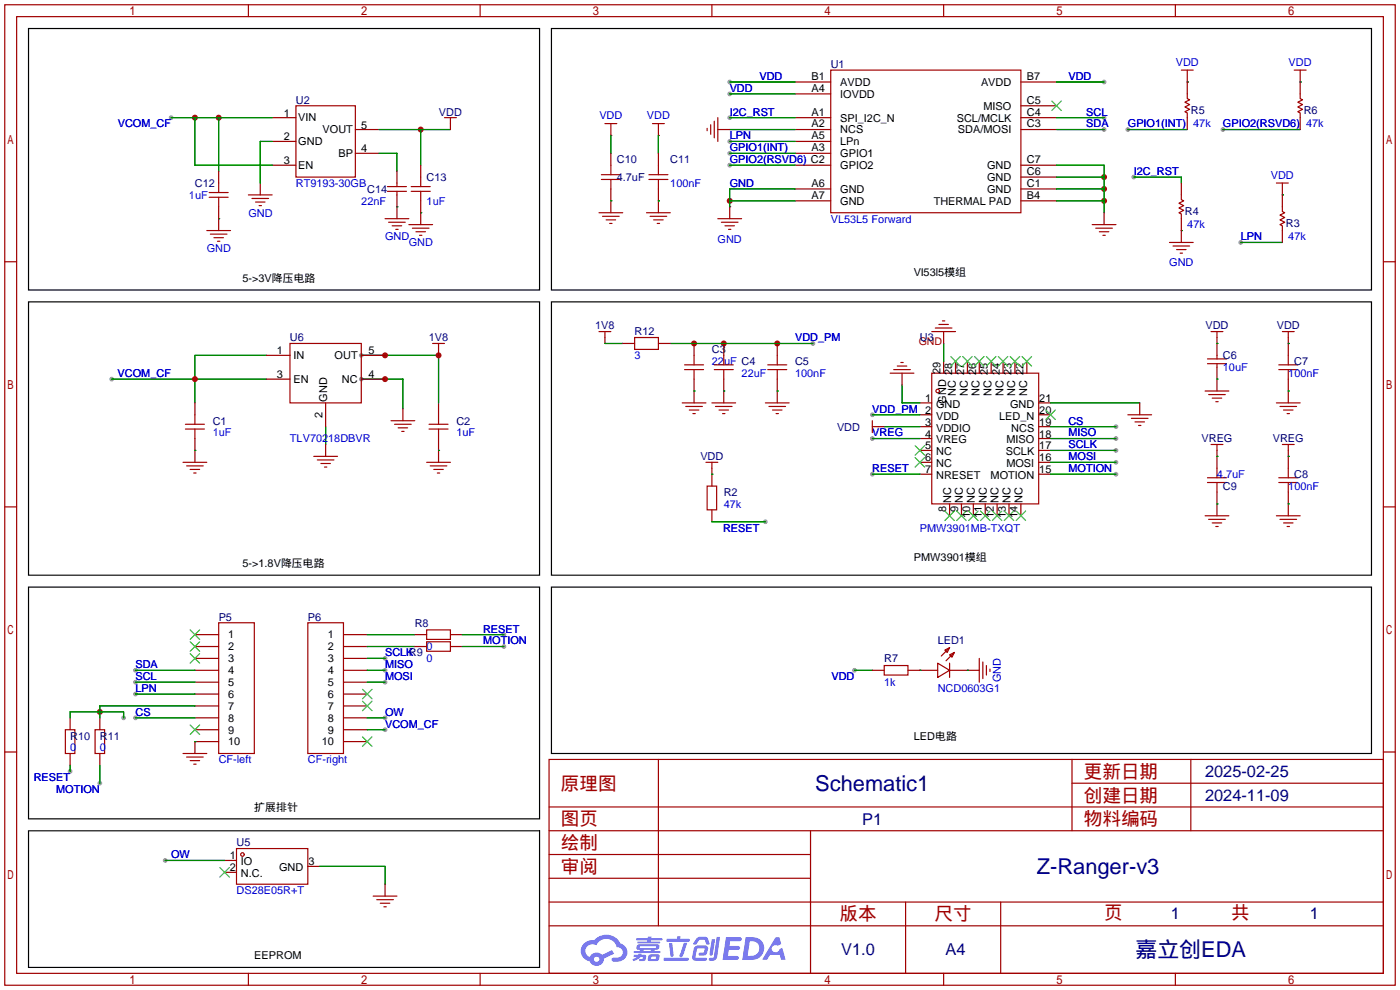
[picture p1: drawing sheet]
<svg xmlns="http://www.w3.org/2000/svg" width="299mm" height="212mm" viewBox="0 0 299 212" stroke-linecap="round" stroke-linejoin="round" font-family="sans-serif">
<g fill="#999">
<circle cx="23.9" cy="81" r=".51"/>
<circle cx="77.2" cy="81" r=".51"/>
<circle cx="77.2" cy="75.9" r=".51"/>
<circle cx="186.4" cy="101.3" r=".51"/>
<circle cx="186.4" cy="93.7" r=".51"/>
<circle cx="238.5" cy="98.8" r=".51"/>
<circle cx="238.5" cy="101.3" r=".51"/>
<circle cx="238.5" cy="96.3" r=".51"/>
<circle cx="238.5" cy="93.7" r=".51"/>
<circle cx="238.5" cy="91.2" r=".51"/>
<circle cx="35.3" cy="183.9" r=".51"/>
<circle cx="236" cy="17.5" r=".51"/>
<circle cx="156" cy="25.1" r=".51"/>
<circle cx="156" cy="35.3" r=".51"/>
<circle cx="156" cy="32.8" r=".51"/>
<circle cx="156" cy="20.1" r=".51"/>
<circle cx="156" cy="30.2" r=".51"/>
<circle cx="236" cy="25.1" r=".51"/>
<circle cx="236" cy="27.7" r=".51"/>
<circle cx="156" cy="17.5" r=".51"/>
<circle cx="261.4" cy="27.7" r=".51"/>
<circle cx="265.2" cy="51.8" r=".51"/>
<circle cx="241" cy="27.7" r=".51"/>
<circle cx="242.3" cy="37.8" r=".51"/>
<circle cx="82.3" cy="156" r=".51"/>
<circle cx="29" cy="145.8" r=".51"/>
<circle cx="29" cy="143.3" r=".51"/>
<circle cx="29" cy="153.4" r=".51"/>
<circle cx="182.6" cy="143.3" r=".51"/>
<circle cx="36.6" cy="25.1" r=".51"/>
<circle cx="82.3" cy="153.4" r=".51"/>
<circle cx="82.3" cy="140.7" r=".51"/>
<circle cx="82.3" cy="143.3" r=".51"/>
<circle cx="82.3" cy="145.8" r=".51"/>
<circle cx="107.7" cy="135.6" r=".51"/>
<circle cx="107.7" cy="138.2" r=".51"/>
<circle cx="15" cy="164.8" r=".51"/>
<circle cx="21.3" cy="167.4" r=".51"/>
<circle cx="163.6" cy="111.5" r=".51"/>
<circle cx="173.7" cy="73.4" r=".51"/>
<circle cx="186.4" cy="88.6" r=".51"/>
<circle cx="26.4" cy="153.4" r=".51"/>
<circle cx="29" cy="148.3" r=".51"/>
</g>
<g fill="none" stroke="#a10000" stroke-width=".25">
<path d="M1 1h297.2v209.6h-297.2zM3.6 3.6h292.1v204.4h-292.1zM53.1 1v2.6M102.6 1v2.6M152.1 1v2.6M201.7 1v2.6M251.2 1v2.6M1 55.9h2.6M295.7 55.9h2.5M1 108.3h2.6M295.7 108.3h2.5M1 160.7h2.6"/>
<path d="M117.3 162.3h178.4v45.7h-178.4zM117.3 177.5h178.4M117.3 172.5h178.4M140.7 162.3v35.6M173.2 177.5v30.5M229.1 162.3v15.2M229.1 167.4h66.6M254.5 162.3v15.2M295.7 160.7h2.5M117.3 182.6h55.9M117.3 197.9h178.4M117.3 192.8h178.4"/>
<path d="M117.3 187.7h55.9M193.5 192.8v15.2M213.9 192.8v15.2M53.1 208v2.6M102.6 208v2.6M152.1 208v2.6M201.7 208v2.6M251.2 208v2.6"/>
</g>
<g fill="#5487ff">
<path d="M155.2 200.3h2.6a.48 .48 0 0 1 .7 .4 .48 .48 0 0 1-.6 .4h-1.8l-.2 1.1h1.9a.43 .43 0 0 1 .4 .4 .43 .43 0 0 1-.5 .4h-1.9l-.2 1.3h1.7a.45 .45 0 0 1 .5 .2 .45 .45 0 0 1-.1 .6h-3.3z"/>
<path d="M165.7 200.3h.9l.4 1.5-.8 .3a.84 .84 0 0 0-1.2 .3 .84 .84 0 0 0 .4 1.1 .84 .84 0 0 0 1.1-.4l.1-.2 .6-.3 .7 2.5h-1l-.2-1h-2.1l-.6 1h-1.1z"/>
<path d="M152.1 200.8h.7l-.5 3.1a.36 .36 0 0 1-.3 .3 .36 .36 0 0 1-.4-.3z"/>
<path d="M153.2 200.2h.7l-.6 4.3a1.13 1.13 0 0 1-1.8 .6l.2-.4h.7l.2-.2z"/>
<path d="M148.9 200.6l.6-.4h1a.77 .77 0 0 1 .9 .5l.3 1-.2 .2h-.5l-.3-.9-.2-.2-1 .1-.7 1-.6-.1-.1-.2z"/>
<path d="M148.4 202.4l.6-.3h1.7a.81 .81 0 0 1 .7 .5 .81 .81 0 0 1-.2 .8 .81 .81 0 0 1-.9 .8h-.7a.32 .32 0 0 1-.3-.3 .32 .32 0 0 1 .4-.3h.7l.2-.9-1.6 .1-.4 1.8 2.2 .1a.32 .32 0 0 1 .3 .4 .32 .32 0 0 1-.4 .2h-2.2l-.5-.3-.1-.5z"/>
<path d="M141.9 204.7h5a.33 .33 0 0 1 .3 .3 .33 .33 0 0 1-.3 .3h-4.9l-.2-.1z"/>
<path d="M146.1 201.5h.8l-.7 2a.98 .98 0 0 1-.7 1.1l-.3-.3z"/>
<path d="M143 201.6h.7l.3 2.5a.34 .34 0 0 1-.3 .4 .34 .34 0 0 1-.4-.3z"/>
<path d="M142.5 200.7h2.1l.3-.6h.6l-.1 .6h1.7a.32 .32 0 0 1 .4 .3 .32 .32 0 0 1-.4 .3h-4.5l-.2-.2z"/>
<path d="M135.5 204.1h.9l.1-.3h.6v.3h.8a.82 .82 0 0 1-.5 1.3h-.8v-.4l.7-.1 .1-.3a.68 .68 0 0 0-1 .4l-1.1 .4-.1-.4 .9-.5h-.7z"/>
<path d="M136 200.5h2.4l.1-.3h.7v.3h2.2l.2 .3-.2 .2h-2.3v.2h1.8l.2 .3-.2 .1h-4.5l-.1-.4h2l.1-.2h-2.3l-.1-.2z"/>
<path d="M159.4 200.3l-.8 4.9h1.7a2.5 2.5 0 0 0 3-2.5 2.5 2.5 0 0 0-3.1-2.4zM160.3 201.1a1.61 1.61 0 0 1 2 1.5 1.61 1.61 0 0 1-1.8 1.7h-.7z"/>
<path d="M136.2 202a.55 .55 0 0 0-.2 .8 .55 .55 0 0 0 .7 .2l.1 .3h-1.3v.3l5.4 .1 .3-.2-.2-.2h-1.2l.2-.3a.7 .7 0 0 0 .8-.3 .7 .7 0 0 0 0-.8l-4.2-.1zM136.8 202.3l3.3-.1 .1 .1-.2 .3h-3.2zM137.5 203h1.7l-.2 .3h-1.4z"/>
<path d="M138.6 204.2a1.05 1.05 0 0 0 0 1.2 2.91 2.91 0 0 0 2.2-.2 .98 .98 0 0 0 0-1.2h-1.6zM139.2 204.5l.9-.1 .1 .4-.2 .2-.8-.1z"/>
<path d="M124.9 201.6a2.23 2.23 0 0 0-.7 2.3 2.23 2.23 0 0 0 1.8 1.6 1.58 1.58 0 0 0 1.8 .9 1.58 1.58 0 0 0 1.3-1.5l2.2-1.1-.5-.7-2.1 1a1.65 1.65 0 0 0-2.7 .4 1.45 1.45 0 0 1-.8-1.9 1.45 1.45 0 0 1 2-.7l.3 .1a2.3 2.3 0 0 1 2.3-1.3 2.3 2.3 0 0 1 2 1.7 1.12 1.12 0 0 1 1.3 1 1.12 1.12 0 0 1-1.1 1.2h-.7a.45 .45 0 0 0-.6 .4 .45 .45 0 0 0 .5 .5 2.21 2.21 0 0 0 2.2-.5 2.21 2.21 0 0 0 .5-2.3 2.13 2.13 0 0 0-1.3-1.1 3.3 3.3 0 0 0-5.6-.7l-1.1 .1zM127 205a.57 .57 0 0 1 1.1 0 .57 .57 0 0 1-1.1 0z"/>
</g>
<g fill="none" stroke="#a10000" stroke-width=".25">
<path d="M199.1 79.8h22.9v27.9h-22.9zM258.1 77.7h4M258.1 76.7h4M260.1 75.9v.8M260.1 77.7v.8M273.3 79h4.1M273.3 78h4.1M275.3 75.9v2.1M275.3 79v2M39.6 91.7h4.1M39.6 90.7h4.1M41.7 88.6v2.1"/>
<path d="M41.7 91.7v2M91.7 91.7h4.1M91.7 90.7h4.1M93.7 88.6v2.1M93.7 91.7v2M151.1 103.9h2.1v5.1h-2.1z"/>
<circle cx="200.4" cy="83.6" r=".38"/>
</g>
<g fill="none" stroke="#870000" stroke-width=".25">
<path d="M201.7 77.2v2.6M204.2 77.2v2.6M206.8 77.2v2.6M209.3 77.2v2.6M211.8 77.2v2.6M214.4 77.2v2.6M216.9 77.2v2.6M219.5 77.2v2.6M260.1 73.4v2.5M260.1 78.5v2.5M275.3 73.4v2.5M41.7 86.1v2.5"/>
<path d="M41.7 93.7v2.6M93.7 86.1v2.5M93.7 93.7v2.6M196.6 86.1h2.5M196.6 88.6h2.5M196.6 91.2h2.5M196.6 93.7h2.5M196.6 96.3h2.5M196.6 98.8h2.5M222 86.1h2.5M222 88.6h2.5M222 91.2h2.5"/>
<path d="M222 93.7h2.5M222 96.3h2.5M222 98.8h2.5M275.3 81v2.6M152.1 101.3v2.6M152.1 109v2.5M196.6 101.3h2.5M202.9 107.7v2.5M205.5 107.7v2.5M208 107.7v2.5M210.6 107.7v2.5M213.1 107.7v2.5"/>
<path d="M215.6 107.7v2.5M218.2 107.7v2.5M222 101.3h2.5"/>
</g>
<g fill="none" stroke="#3c3" stroke-width=".25">
<path d="M203.2 76.2l2 2M205.2 76.2l-2 2M205.7 76.2l2.1 2M207.8 76.2l-2.1 2M208.3 76.2l2 2M210.3 76.2l-2 2M210.8 76.2l2.1 2M212.9 76.2l-2.1 2M213.4 76.2l2 2M215.4 76.2l-2 2M215.9 76.2l2 2M217.9 76.2l-2 2"/>
<path d="M218.4 76.2l2.1 2M220.5 76.2l-2.1 2M195.6 95.2l2 2.1M195.6 97.8l2 2M197.6 95.2l-2 2.1M197.6 97.8l-2 2M223.5 87.6l2.1 2.1M225.6 87.6l-2.1 2.1M201.9 109.2l2.1 2.1M204 109.2l-2.1 2.1M204.5 109.2l2 2.1M206.5 109.2l-2 2.1"/>
<path d="M207 109.2l2 2.1M209 109.2l-2 2.1M209.5 109.2l2.1 2.1M211.6 109.2l-2.1 2.1M212.1 109.2l2 2.1M214.1 109.2l-2 2.1M214.6 109.2l2.1 2.1M216.7 109.2l-2.1 2.1M217.2 109.2l2 2.1M219.2 109.2l-2 2.1"/>
</g>
<path d="M56.9 75.9h-15.2v10.2M77.2 75.9h16.5v10.2M23.9 81h33M69.6 91.2v3.8M77.2 81h8.9v6.4M189 91.2h7.6M186.4 101.3h10.2" fill="none" stroke="#008700" stroke-width=".25"/>
<g fill="#c00">
<circle cx="41.7" cy="81" r=".63"/>
<circle cx="82.3" cy="81" r=".63"/>
<circle cx="93.7" cy="75.9" r=".63"/>
<circle cx="82.3" cy="75.9" r=".63"/>
<circle cx="236" cy="42.9" r=".63"/>
<circle cx="236" cy="40.4" r=".63"/>
<circle cx="236" cy="37.8" r=".63"/>
<circle cx="156" cy="42.9" r=".63"/>
<circle cx="41.7" cy="25.1" r=".63"/>
<circle cx="46.7" cy="25.1" r=".63"/>
<circle cx="89.9" cy="27.7" r=".63"/>
<circle cx="154.7" cy="73.4" r=".63"/>
<circle cx="166.1" cy="73.4" r=".63"/>
<circle cx="148.3" cy="73.4" r=".63"/>
<circle cx="21.3" cy="152.1" r=".63"/>
</g>
<g fill="none" stroke="#008700" stroke-width=".25">
<path d="M156 17.5h13.9M225.8 17.5h10.2M253.7 17.5h.1M277.9 17.5h.1M36.6 25.1h21.6M41.7 25.1v10.2h16.5M46.7 25.1v11.5M58.2 30.2h-2.6v8.9M81 32.8h3.8v3.8M81 27.7h15.3M89.9 27.7v7.6M130.6 29v3.8"/>
<path d="M140.7 29v3.8M156 35.3h13.9M156 25.1h13.9M156 32.8h13.9M156 20.1h13.9M156 27.7h13.9M156 30.2h13.9M225.8 35.3h10.2v10.2M225.8 37.8h10.2M225.8 25.1h10.2M225.8 27.7h10.2M241 27.7h12.7"/>
<path d="M242.3 37.8h10.2v1.3M261.4 27.7h16.5M46.7 46.7h.1M84.8 44.2h.1M89.9 45.5h.1M130.6 42.9h.1M140.7 42.9h.1M156 42.9h13.9M169.9 40.4h-13.9v3.8M225.8 42.9h10.2M225.8 40.4h10.2M252.5 49.3h.1"/>
<path d="M265.2 51.8h8.9M274.1 41.7h.1M129.3 73.4h3.8M143.3 73.4h30.4M201.7 73.4v3.8M260.1 73.4h.1M275.3 73.4h.1M41.7 96.3h.1M93.7 96.3h.1M148.3 83.6h.1M154.7 83.6h.1M166.1 83.6h.1"/>
<path d="M186.4 93.7h10.2M186.4 88.6h10.2M192.8 82.3v3.8h3.8M224.5 93.7h14M224.5 98.8h14M224.5 96.3h14M224.5 91.2h14M224.5 86.1h19.1M260.1 81h.1M260.1 97.5h.1M275.3 83.6h.1M275.3 97.5h.1"/>
<path d="M152.1 101.3h.1M152.1 111.5h11.5M186.4 101.3h10.2M224.5 101.3h14M260.1 107.7h.1M275.3 107.7h.1M78.5 135.6h10.1M78.5 138.2h10.1M98.8 135.6h8.9M98.8 138.2h8.9M15 153.4v-1.3h11.4v1.3M29 145.8h12.7"/>
<path d="M29 143.3h12.7M29 153.4h12.7M29 148.3h12.7M41.7 158.5h.1M41.7 150.9h-20.4v2.5M78.5 156h3.8M78.5 145.8h3.8M78.5 143.3h3.8M78.5 153.4h3.8M78.5 140.7h3.8M182.6 143.3h3.8M196.6 143.3h.1"/>
<path d="M206.8 143.3h.1M15 163.6v1.2M21.3 163.6v3.8M35.3 183.9h12.7M68.3 185.2h14v3.8"/>
</g>
<g fill="none" stroke="#a10000" stroke-width=".25">
<path d="M177.5 15h40.7v30.5h-40.7zM252.5 15h2.5M253.7 15v2.5M276.6 15h2.5M277.9 15v2.5M46.7 39.1v2M63.2 22.6h12.7v15.2h-12.7zM82.8 39.9h4.1M84.8 39.1v.8M87.9 39.9h4M89.9 37.8v2.1M95 25.1h2.5"/>
<path d="M96.3 25.1v1.3M128.5 38.4h4.1M128.5 37.3h4.1M129.3 26.4h2.5M130.6 26.4v2.6M130.6 35.3v2M130.6 38.4v2M138.7 38.4h4M138.7 37.3h4M139.4 26.4h2.6M140.7 26.4v2.6M140.7 35.3v2"/>
<path d="M140.7 38.4v2M151.1 27.4v.5M151.9 26.7v2M152.7 25.9v3.6M153.4 25.1v5.1M253.7 20.1v1l.6 .2-1.1 .5 1.1 .6-1.1 .5 1.1 .5-1.1 .5 .5 .2v1M272.8 39.1h2.5M274.1 39.1v2.6M277.9 20.1v1l.5 .2-1 .5 1 .6-1 .5 1 .5-1 .5 .5 .2v1M44.2 49.3h5.1M44.7 42.2h4.1M44.7 41.1h4.1"/>
<path d="M45 50h3.5M45.7 50.8h2.1M46.5 51.6h.5M46.7 42.2v2M53.1 41.7h5.1M53.8 42.4h3.6M54.6 43.2h2M55.4 43.9h.5M82.3 46.7h5.1M82.8 40.9h4.1M83.1 47.5h3.5M83.8 48.3h2.1"/>
<path d="M84.6 49h.5M84.8 40.9v.8M87.4 48h5.1M87.9 40.9h4M88.1 48.8h3.6M88.9 49.5h2M89.7 50.3h.5M89.9 40.9v2M128 45.5h5.1M128.8 46.2h3.5M129.5 47h2.1M130.3 47.8h.5"/>
<path d="M138.2 45.5h5.1M138.9 46.2h3.6M139.7 47h2M140.5 47.8h.5M153.4 46.7h5.1M154.2 47.5h3.5M154.9 48.3h2.1M155.7 49h.5M156 44.2v2.5M233.4 48h5.1M234.2 48.8h3.5M234.9 49.5h2.1"/>
<path d="M235.7 50.3h.5M249.9 51.8h5.1M250.7 52.6h3.6M251.5 53.3h2M252.2 54.1h.5M252.5 41.7v1l.5 .2-1 .5 1 .5-1 .5 1 .6-1 .5 .5 .2v1M252.5 49.3v2.5M274.1 44.2v1l.5 .3-1 .5 1 .5-1 .5 1 .5-1 .5 .5 .3v1M62 73.4h15.2v12.7h-15.2zM92.5 73.4h2.5M93.7 73.4v1.3M128 70.9h2.6"/>
<path d="M129.3 70.9v1.2M135.6 72.1h5.1v2.6h-5.1zM146.3 79h4.1M146.3 78h4.1M148.3 75.9v2.1M148.3 79v2M152.7 79h4M152.7 78h4M154.7 75.9v2.1M154.7 79v2M164.1 79h4M164.1 78h4"/>
<path d="M166.1 75.9v2.1M166.1 79v2M190.2 79.8h5.1M191 79h3.6M191.8 78.2h2M192.5 77.5h.5M199.1 70.9h5.1M199.9 70.1h3.6M200.7 69.3h2M201.4 68.6h.5M258.8 70.9h2.6M260.1 70.9v1.2"/>
<path d="M274.1 70.9h2.5M275.3 70.9v1.2M39.1 98.8h5.1M39.9 99.6h3.5M67.1 97.5h5M67.8 98.3h3.6M68.6 99.1h2M69.3 99.8h.5M83.6 89.9h5M84.3 90.7h3.6M85.1 91.4h2M85.9 92.2h.5"/>
<path d="M91.2 98.8h5.1M91.9 99.6h3.6M145.8 86.1h5.1M146.6 86.9h3.5M147.3 87.6h2.1M148.1 88.4h.5M150.9 98.8h2.5M152.1 86.1h5.1M152.1 98.8v1.3M152.9 86.9h3.6M153.7 87.6h2M154.4 88.4h.5"/>
<path d="M163.6 86.1h5.1M164.3 86.9h3.6M165.1 87.6h2M165.9 88.4h.5M186.4 89.9v2.6M186.4 91.2h1.3M241 88.6h5.1M241.8 89.4h3.6M242.6 90.2h2M243.3 90.9h.5M257.6 83.6h5M258.3 84.3h3.6"/>
<path d="M258.8 95h2.6M259.1 85.1h2M259.8 85.9h.5M260.1 95v1.3M272.8 86.1h5.1M273.6 86.9h3.5M274.1 95h2.5M274.3 87.6h2.1M275.1 88.4h.5M275.3 95v1.3M40.6 100.3h2.1M41.4 101.1h.5"/>
<path d="M92.7 100.3h2M93.5 101.1h.5M257.6 110.2h5M258.1 103.1h4M258.1 102.1h4M258.3 111h3.6M259.1 111.8h2M259.8 112.5h.5M260.1 100.1v2M260.1 103.1v2.1M272.8 110.2h5.1M273.3 103.1h4.1"/>
<path d="M273.3 102.1h4.1M273.6 111h3.5M274.3 111.8h2.1M275.1 112.5h.5M275.3 100.1v2M275.3 103.1v2.1M46.7 133.1h7.7v27.9h-7.7zM65.8 133.1h7.6v27.9h-7.6zM91.2 134.6h5.1v2.1h-5.1zM91.2 137.2h5.1v2h-5.1zM201.9 138.9l1-.5-.5 1zM202.9 140l1.1-.6-.5 1.1z"/>
<path d="M202.9 138.4l-1.7 1.8M204 139.4l-1.8 1.8M14 156h2v5h-2zM20.3 156h2.1v5h-2.1zM189 142.2h5.1v2.1h-5.1zM200.4 141.7l2.5 1.6-2.5 1.5zM202.9 141.7v3.1M209.3 140.7v5.1M210.1 141.5v3.5M210.8 142.2v2.1M211.6 143v.5M39.1 161h5.1"/>
<path d="M39.9 161.8h3.5M40.6 162.6h2.1M41.4 163.3h.5M50.5 181.4h15.3v7.6h-15.3zM79.8 191.5h5M80.5 192.3h3.6M81.3 193h2M82 193.8h.5"/>
<circle cx="51.8" cy="182.6" r=".38"/>
</g>
<g fill="none" stroke="#870000" stroke-width=".25">
<path d="M169.9 17.5h7.6M218.2 17.5h7.6M253.7 17.5h.1M253.7 17.5v2.6M277.9 17.5h.1M277.9 17.5v2.6M46.7 36.6v2.5M55.6 39.1v2.6M58.2 25.1h5M58.2 30.2h5M58.2 35.3h5M75.9 27.7h5.1"/>
<path d="M75.9 32.8h5.1M84.8 36.6v2.5M89.9 35.3v2.5M96.3 26.4v1.3M130.6 29h.1M130.6 32.8v2.5M140.7 29h.1M140.7 32.8v2.5M153.4 27.7h2.6M169.9 25.1h7.6M169.9 27.7h7.6M169.9 32.8h7.6"/>
<path d="M169.9 20.1h7.6M169.9 30.2h7.6M169.9 35.3h7.6M218.2 25.1h7.6M218.2 27.7h7.6M218.2 35.3h7.6M218.2 22.6h7.6M218.2 37.8h7.6M252.5 39.1v2.6M253.7 25.1v2.6M277.9 25.1v2.6M46.7 44.2v5.1"/>
<path d="M84.8 41.7v5M89.9 42.9v5.1M130.6 40.4v5.1M140.7 40.4v5.1M156 44.2h.1M169.9 40.4h7.6M169.9 42.9h7.6M218.2 40.4h7.6M218.2 42.9h7.6M236 45.5v2.5M252.5 49.3h.1M252.5 46.7v2.6"/>
<path d="M274.1 41.7h.1M274.1 41.7v2.5M274.1 49.3v2.5M56.9 75.9h5.1M77.2 75.9h5.1M93.7 74.7v1.2M129.3 72.1v1.3M133.1 73.4h2.5M140.7 73.4h2.6M148.3 73.4v2.5M154.7 73.4v2.5M166.1 73.4v2.5"/>
<path d="M192.8 79.8v2.5M201.7 70.9v2.5M260.1 72.1v1.3M275.3 72.1v1.3M41.7 96.3v2.5M56.9 81h5.1M69.6 86.1v5.1M69.6 95v2.5M77.2 81h5.1M86.1 87.4v2.5M93.7 96.3v2.5M148.3 81v5.1"/>
<path d="M154.7 81v5.1M166.1 81v5.1M187.7 91.2h1.3M243.6 86.1v2.5M260.1 81v2.6M260.1 96.3v3.8M275.3 83.6v2.5M275.3 96.3v3.8M152.1 100.1v1.2M260.1 105.2v5M275.3 105.2v5M41.7 135.6h5"/>
<path d="M41.7 138.2h5M73.4 135.6h5.1M73.4 138.2h5.1M88.6 135.6h2.6M88.6 138.2h2.6M96.3 135.6h2.5M96.3 138.2h2.5M15 153.4v2.6M21.3 153.4v2.6M41.7 140.7h5M41.7 143.3h5M41.7 145.8h5"/>
<path d="M41.7 148.3h5M41.7 150.9h5M41.7 153.4h5M41.7 156h5M46.7 158.5h-5v2.5M73.4 140.7h5.1M73.4 143.3h5.1M73.4 145.8h5.1M73.4 148.3h5.1M73.4 150.9h5.1M73.4 153.4h5.1M73.4 156h5.1"/>
<path d="M73.4 158.5h5.1M186.4 143.3h2.6M194.1 143.3h6.3M202.9 143.3h6.4M15 161v2.6M21.3 161v2.6M48 183.9h2.5M48 186.4h2.5M65.8 185.2h2.5M82.3 189v2.5"/>
</g>
<g fill="none" stroke="#3c3" stroke-width=".25">
<path d="M224.8 21.6l2 2M226.8 21.6l-2 2M40.6 134.6l2.1 2.1M40.6 137.2l2.1 2M40.6 139.7l2.1 2M42.7 134.6l-2.1 2.1M42.7 137.2l-2.1 2M42.7 139.7l-2.1 2M40.6 154.9l2.1 2.1M42.7 154.9l-2.1 2.1M77.5 147.3l2 2.1M77.5 149.9l2 2"/>
<path d="M77.5 157.5l2 2M79.5 147.3l-2 2.1M79.5 149.9l-2 2M79.5 157.5l-2 2M47 185.4l2 2.1M49 185.4l-2 2.1"/>
</g>
<path d="M6.1 6.1h109.2v55.9h-109.2zM117.9 6.1h175.2v55.9h-175.2zM6.1 64.5h109.2v58.4h-109.2zM117.9 64.5h175.2v58.4h-175.2zM6.1 125.5h109.2v49.5h-109.2zM117.9 125.5h175.2v35.5h-175.2zM6.1 177.5h109.2v29.3h-109.2z" fill="none" stroke="#000" stroke-width=".25"/>
<g font-size="4.7" fill="#000080">
<text x="174.2" y="169">Schematic1</text>
<text x="221.6" y="186.8">Z-Ranger-v3</text>
<text x="242.7" y="204.6">嘉立创EDA</text>
</g>
<g font-size="4" fill="#a00000">
<text x="231.6" y="166.2">更新日期</text>
<text x="119.9" y="168.8">原理图</text>
<text x="231.6" y="171.3">创建日期</text>
<text x="119.9" y="176.4">图页</text>
<text x="231.6" y="176.4">物料编码</text>
<text x="119.9" y="181.5">绘制</text>
<text x="119.9" y="186.6">审阅</text>
<text x="179.4" y="196.7">版本</text>
<text x="199.7" y="196.7">尺寸</text>
<text x="236" y="196.5">页</text>
<text x="263.1" y="196.5">共</text>
</g>
<g font-size="3.5" fill="#000080">
<text x="257.6" y="166.1">2025-02-25</text>
<text x="257.6" y="171.2">2024-11-09</text>
<text x="184.3" y="176.2">P1</text>
<text x="250.2" y="196.3">1</text>
<text x="280" y="196.3">1</text>
<text x="179.8" y="204.2">V1.0</text>
<text x="202.1" y="204.2">A4</text>
</g>
<g font-size="2.3" fill="#00f">
<text x="162.3" y="17.1">VDD</text>
<text x="228.3" y="17.1">VDD</text>
<text x="251.3" y="14">VDD</text>
<text x="275.4" y="14">VDD</text>
<text x="156" y="19.6">VDD</text>
<text x="25.2" y="27.2">VCOM_CF</text>
<text x="128.1" y="25.5">VDD</text>
<text x="138.3" y="25.5">VDD</text>
<text x="156" y="24.7">I2C_RST</text>
<text x="156" y="29.8">LPN</text>
<text x="232.2" y="24.7">SCL</text>
<text x="232.2" y="27.2">SDA</text>
<text x="241" y="27.2">GPIO1(INT)</text>
<text x="255" y="27.2">47k</text>
<text x="261.4" y="27.2">GPIO2(RSVD6)</text>
<text x="279.1" y="27.2">47k</text>
<text x="156" y="34.9">GPIO2(RSVD6) C2</text>
<text x="156" y="32.3">GPIO1(INT)</text>
<text x="63.2" y="39.9">RT9193-30GB</text>
<text x="143.3" y="39.9">100nF</text>
<text x="156" y="39.9">GND</text>
<text x="242.3" y="37.4">I2C_RST</text>
<text x="271.6" y="38.2">VDD</text>
<text x="40.4" y="42.5">1uF</text>
<text x="53.1" y="46.3">GND</text>
<text x="77.2" y="43.7">22nF</text>
<text x="91.2" y="43.7">1uF</text>
<text x="177.5" y="47.6">VL53L5 Forward</text>
<text x="44.2" y="53.9">GND</text>
<text x="82.3" y="51.4">GND</text>
<text x="87.4" y="52.6">GND</text>
<text x="153.4" y="51.9">GND</text>
<text x="253.7" y="48.8">47k</text>
<text x="265.2" y="51.4">LPN</text>
<text x="275.3" y="51.4">47k</text>
<text x="249.9" y="57">GND</text>
<text x="135.6" y="76.8">3</text>
<text x="169.9" y="73">VDD_PM</text>
<text x="25.1" y="80.6">VCOM_CF</text>
<text x="152.1" y="78">22uF C4</text>
<text x="158.5" y="80.6">22uF</text>
<text x="169.9" y="80.6">100nF</text>
<text x="261.4" y="79.3">10uF</text>
<text x="275.3" y="80.6">100nF</text>
<text x="186.4" y="88.2">VDD_PM 2</text>
<text x="45.5" y="93.3">1uF</text>
<text x="62" y="94.5">TLV70218DBVR</text>
<text x="97.5" y="93.3">1uF</text>
<text x="186.4" y="93.3">VREG</text>
<text x="228.3" y="95.8">SCLK</text>
<text x="228.3" y="93.3">MISO</text>
<text x="228.3" y="90.7">CS</text>
<text x="186.4" y="100.9">RESET</text>
<text x="228.3" y="98.4">MOSI</text>
<text x="228.3" y="100.9">MOTION</text>
<text x="260.1" y="102.2">4.7uF</text>
<text x="275.3" y="104.7">100nF</text>
<text x="154.5" y="113.6">RESET</text>
<text x="154.7" y="108.5">47k</text>
<text x="196.6" y="113.6">PMW3901MB-TXQT</text>
<text x="103.3" y="135.2">RESET</text>
<text x="103.3" y="137.7">MOTION</text>
<text x="29" y="142.8">SDA</text>
<text x="82.3" y="140.3">SCLKR9</text>
<text x="82.3" y="142.8">MISO</text>
<text x="91.2" y="139">0</text>
<text x="91.2" y="141.5">0</text>
<text x="29" y="145.3">SCL</text>
<text x="29" y="147.9">LPN</text>
<text x="82.3" y="145.3">MOSI</text>
<text x="177.7" y="145.3">VDD</text>
<text x="189" y="146.6">1k</text>
<text x="200.4" y="147.9">NCD0603G1</text>
<text x="213.9" y="145.8" transform="rotate(-90 213.9 145.8)">GND</text>
<text x="29" y="153">CS</text>
<text x="82.3" y="155.5">VCOM_CF</text>
<text x="82.3" y="153">OW</text>
<text x="15" y="160.6">0</text>
<text x="21.3" y="160.6">0</text>
<text x="7.2" y="166.9">RESET</text>
<text x="46.7" y="163.1">CF-left</text>
<text x="65.8" y="163.1">CF-right</text>
<text x="12" y="169.5">MOTION</text>
<text x="36.6" y="183.4">OW</text>
<text x="50.5" y="191.1">DS28E05R+T</text>
</g>
<g font-size="2.3">
<text x="173.4" y="17.1">B1</text>
<text x="219.5" y="17.1">B7</text>
<text x="173.4" y="19.6">A4</text>
<text x="179.6" y="20.9">IOVDD</text>
<text x="179.6" y="18.3">AVDD</text>
<text x="209.7" y="18.3">AVDD</text>
<text x="210.2" y="23.4">MISO</text>
<text x="219.5" y="22.2">C5</text>
<text x="60.7" y="24.9">1</text>
<text x="63.8" y="25.9">VIN</text>
<text x="69" y="28.5">VOUT</text>
<text x="77.2" y="27.5">5</text>
<text x="173.4" y="24.7">A1</text>
<text x="173.4" y="27.2">A2</text>
<text x="173.4" y="29.8">A5</text>
<text x="179.6" y="26">SPI_I2C_N</text>
<text x="179.6" y="28.5">NCS</text>
<text x="204.5" y="26">SCL/MCLK</text>
<text x="204.7" y="28.5">SDA/MOSI</text>
<text x="219.5" y="27.2">C3</text>
<text x="219.5" y="24.7">C4</text>
<text x="60.7" y="30">2</text>
<text x="60.7" y="35.1">3</text>
<text x="63.8" y="31">GND</text>
<text x="72.3" y="33.6">BP</text>
<text x="77.2" y="32.6">4</text>
<text x="173.4" y="32.3">A3</text>
<text x="179.6" y="33.6">GPIO1</text>
<text x="179.6" y="31">LPn</text>
<text x="219.5" y="34.9">C7</text>
<text x="63.8" y="36.1">EN</text>
<text x="173.4" y="39.9">A6</text>
<text x="179.6" y="41.2">GND</text>
<text x="179.6" y="36.1">GPIO2</text>
<text x="211" y="41.2">GND</text>
<text x="211" y="38.7">GND</text>
<text x="211" y="36.1">GND</text>
<text x="219.5" y="39.9">C1</text>
<text x="219.5" y="37.4">C6</text>
<text x="173.4" y="42.5">A7</text>
<text x="179.6" y="43.7">GND</text>
<text x="199.6" y="43.7">THERMAL PAD</text>
<text x="219.5" y="42.5">B4</text>
<text x="195.3" y="59">Vl53l5模组</text>
<text x="51.8" y="60.3">5-&gt;3V降压电路</text>
<text x="59.2" y="75.7">1</text>
<text x="62.7" y="76.7">IN</text>
<text x="71.5" y="76.7">OUT</text>
<text x="78.7" y="75.7">5</text>
<text x="59.2" y="80.8">3</text>
<text x="62.7" y="81.8">EN</text>
<text x="73.1" y="81.8">NC</text>
<text x="78.7" y="80.8">4</text>
<text x="201" y="80" transform="rotate(-90 201 80)">29</text>
<text x="203.5" y="80.1" transform="rotate(-90 203.5 80.1)">28</text>
<text x="206.1" y="80.1" transform="rotate(-90 206.1 80.1)">27</text>
<text x="208.6" y="80.1" transform="rotate(-90 208.6 80.1)">26</text>
<text x="211.1" y="80.1" transform="rotate(-90 211.1 80.1)">25</text>
<text x="213.7" y="80.1" transform="rotate(-90 213.7 80.1)">24</text>
<text x="216.2" y="80.1" transform="rotate(-90 216.2 80.1)">23</text>
<text x="218.8" y="80.1" transform="rotate(-90 218.8 80.1)">22</text>
<text x="68.9" y="89.4" transform="rotate(-90 68.9 89.4)">2</text>
<text x="69.9" y="85.8" transform="rotate(-90 69.9 85.8)">GND</text>
<text x="197.7" y="85.9">1</text>
<text x="200.1" y="87.2">GND</text>
<text x="200.1" y="89.7">VDD</text>
<text x="202.2" y="86.3" transform="rotate(-90 202.2 86.3)">GND</text>
<text x="204.3" y="84.6" transform="rotate(-90 204.3 84.6)">NC</text>
<text x="206.8" y="84.6" transform="rotate(-90 206.8 84.6)">NC</text>
<text x="209.4" y="84.6" transform="rotate(-90 209.4 84.6)">NC</text>
<text x="211.9" y="84.6" transform="rotate(-90 211.9 84.6)">NC</text>
<text x="213.5" y="89.7">LED_N</text>
<text x="214.4" y="84.6" transform="rotate(-90 214.4 84.6)">NC</text>
<text x="215.9" y="87.2">GND</text>
<text x="217" y="84.6" transform="rotate(-90 217 84.6)">NC</text>
<text x="219.5" y="84.6" transform="rotate(-90 219.5 84.6)">NC</text>
<text x="222.1" y="88.4">20</text>
<text x="222.1" y="85.9">21</text>
<text x="197.7" y="91">3</text>
<text x="197.7" y="93.5">4</text>
<text x="200.1" y="92.2">VDDIO</text>
<text x="200.1" y="94.8">VREG</text>
<text x="215.1" y="94.8">MISO</text>
<text x="216.1" y="92.2">NCS</text>
<text x="222.1" y="93.5">18</text>
<text x="222.1" y="91">19</text>
<text x="197.7" y="96.1">5</text>
<text x="197.7" y="98.6">6</text>
<text x="197.7" y="101.1">7</text>
<text x="200.1" y="97.3">NC</text>
<text x="200.1" y="99.9">NC</text>
<text x="215" y="97.3">SCLK</text>
<text x="215.1" y="99.9">MOSI</text>
<text x="222.1" y="101.1">15</text>
<text x="222.1" y="98.6">16</text>
<text x="222.1" y="96.1">17</text>
<text x="200.1" y="102.4">NRESET</text>
<text x="203.3" y="107.4" transform="rotate(-90 203.3 107.4)">NC</text>
<text x="205.8" y="107.4" transform="rotate(-90 205.8 107.4)">NC</text>
<text x="208.3" y="107.4" transform="rotate(-90 208.3 107.4)">NC</text>
<text x="210.9" y="107.4" transform="rotate(-90 210.9 107.4)">NC</text>
<text x="211.7" y="102.4">MOTION</text>
<text x="213.4" y="107.4" transform="rotate(-90 213.4 107.4)">NC</text>
<text x="216" y="107.4" transform="rotate(-90 216 107.4)">NC</text>
<text x="218.5" y="107.4" transform="rotate(-90 218.5 107.4)">NC</text>
<text x="202.2" y="109.4" transform="rotate(-90 202.2 109.4)">8</text>
<text x="204.8" y="109.4" transform="rotate(-90 204.8 109.4)">9</text>
<text x="207.3" y="110.7" transform="rotate(-90 207.3 110.7)">10</text>
<text x="209.9" y="110.7" transform="rotate(-90 209.9 110.7)">11</text>
<text x="212.4" y="110.7" transform="rotate(-90 212.4 110.7)">12</text>
<text x="214.9" y="110.7" transform="rotate(-90 214.9 110.7)">13</text>
<text x="217.5" y="110.7" transform="rotate(-90 217.5 110.7)">14</text>
<text x="195.3" y="119.9">PMW3901模组</text>
<text x="51.8" y="121.2">5-&gt;1.8V降压电路</text>
<text x="48.8" y="136.5">1</text>
<text x="70.1" y="136.5">1</text>
<text x="48.8" y="139">2</text>
<text x="48.8" y="141.5">3</text>
<text x="70.1" y="139">2</text>
<text x="70.1" y="141.5">3</text>
<text x="48.8" y="144.1">4</text>
<text x="48.8" y="146.6">5</text>
<text x="48.8" y="149.2">6</text>
<text x="70.1" y="144.1">4</text>
<text x="70.1" y="146.6">5</text>
<text x="70.1" y="149.2">6</text>
<text x="48.8" y="151.7">7</text>
<text x="48.8" y="154.2">8</text>
<text x="70.1" y="151.7">7</text>
<text x="70.1" y="154.2">8</text>
<text x="48.8" y="156.8">9</text>
<text x="48.8" y="159.3">10</text>
<text x="68.8" y="159.3">10</text>
<text x="70.1" y="156.8">9</text>
<text x="195.3" y="158">LED电路</text>
<text x="54.4" y="173.3">扩展排针</text>
<text x="49.1" y="183.7">1</text>
<text x="51.5" y="185">IO</text>
<text x="65.9" y="185">3</text>
<text x="49.1" y="186.2">2</text>
<text x="51.5" y="187.5">N.C.</text>
<text x="59.7" y="186.2">GND</text>
<text x="54.4" y="205">EEPROM</text>
</g>
<g font-size="2.3" fill="#000080">
<text x="177.5" y="14.5">U1</text>
<text x="63.2" y="22.2">U2</text>
<text x="93.8" y="24.7">VDD</text>
<text x="254.5" y="24.4">R5</text>
<text x="278.6" y="24.4">R6</text>
<text x="131.8" y="34.9">C10</text>
<text x="143.3" y="34.9">C11</text>
<text x="41.7" y="39.9">C12</text>
<text x="78.5" y="41.2">C14</text>
<text x="91.2" y="38.7">C13</text>
<text x="131.8" y="38.7">4.7uF</text>
<text x="253.2" y="46">R4</text>
<text x="274.8" y="48.6">R3</text>
<text x="127.2" y="70.4">1V8</text>
<text x="135.6" y="71.7">R12</text>
<text x="257.6" y="70.4">VDD</text>
<text x="272.9" y="70.4">VDD</text>
<text x="62" y="73">U6</text>
<text x="91.6" y="73">1V8</text>
<text x="152.1" y="75.5">C3</text>
<text x="196.6" y="73">U3</text>
<text x="261.4" y="76.8">C6</text>
<text x="169.9" y="78">C5</text>
<text x="276.6" y="78">C7</text>
<text x="45.5" y="90.7">C1</text>
<text x="97.5" y="90.7">C2</text>
<text x="178.9" y="92">VDD</text>
<text x="256.8" y="94.5">VREG</text>
<text x="272" y="94.5">VREG</text>
<text x="149.7" y="98.4">VDD</text>
<text x="154.7" y="106">R2</text>
<text x="261.4" y="104.7">C9</text>
<text x="276.6" y="102.2">C8</text>
<text x="46.7" y="132.6">P5</text>
<text x="65.8" y="132.6">P6</text>
<text x="88.6" y="133.9">R8</text>
<text x="200.4" y="137.7">LED1</text>
<text x="189" y="141.5">R7</text>
<text x="15" y="158">R10</text>
<text x="21.3" y="158">R11</text>
<text x="50.5" y="180.9">U5</text>
</g>
<text font-size="2.3" fill="#a00000" x="196.3" y="73.8">GND</text>
</svg>
